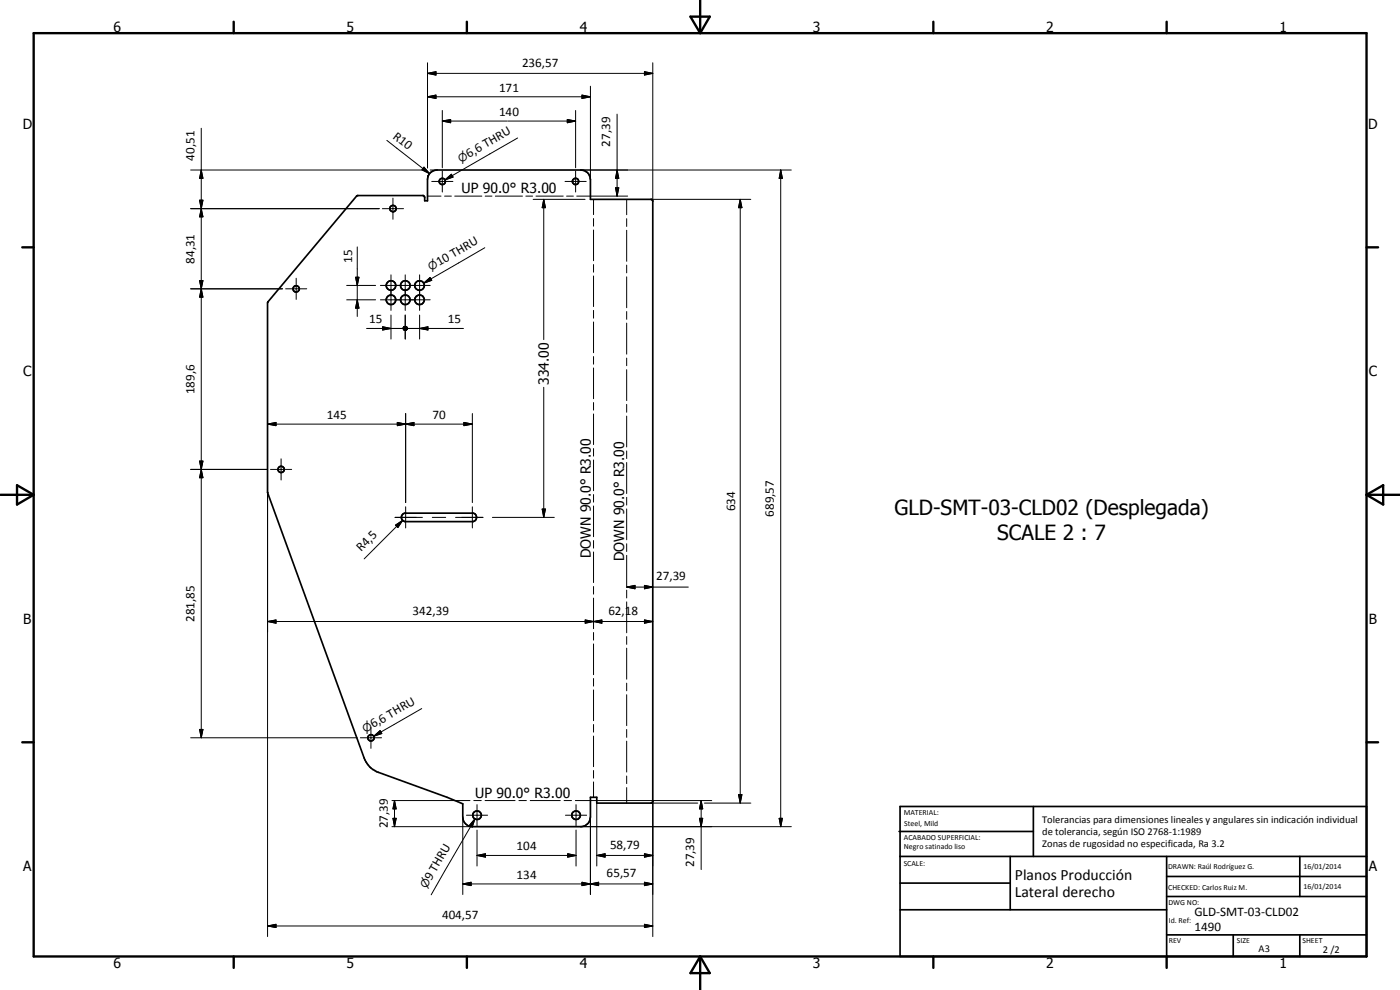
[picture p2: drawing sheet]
<svg xmlns="http://www.w3.org/2000/svg" width="420mm" height="297mm" viewBox="0 0 420 297" stroke-linecap="round" stroke-linejoin="round" font-family="sans-serif">
<g fill="none" stroke="#000" stroke-width=".51">
<path d="M107 58.8l.3-.1h19.8l.4 .5v1h.8v-6.4a2.88 2.88 0 0 1 2.9-2.8h43.1a2.87 2.87 0 0 1 2.9 2.8v6h18.3l.4 .6v180l-.5 .6h-16.3v-1.8h-1.9v6a2.88 2.88 0 0 1-2.9 2.8h-32.5a2.88 2.88 0 0 1-2.9-2.8v-4l-4.7-2-20.6-7.5a7 7 0 0 1-4.3-4.2l-29-79.8v-56.9zM120.8 154.3l.7-.3h20.5a1.3 1.3 0 0 1 1 1.2 1.3 1.3 0 0 1-1 1.3h-20.5a1.3 1.3 0 0 1-.7-2.2zM269.8 249.5h40.3M270.1 242h140v45h-140zM270.1 257h140M303.2 257v16M310.1 242v15M350.1 257v30M390.1 257v12M270.1 265h33.1M270.1 273h80M350.1 269h60"/>
<path d="M350.1 263h60M350.1 280.5h60M370.1 280.5v6.5M390.1 280.5v6.5"/>
<circle cx="132.7" cy="54.4" r=".93"/>
<circle cx="172.7" cy="54.5" r=".93"/>
<circle cx="118" cy="62.6" r=".95"/>
<circle cx="88.9" cy="86.7" r=".95"/>
<circle cx="117.3" cy="90" r="1.42"/>
<circle cx="117.3" cy="85.7" r="1.42"/>
<circle cx="121.6" cy="90" r="1.43"/>
<circle cx="121.6" cy="85.7" r="1.42"/>
<circle cx="125.9" cy="90" r="1.44"/>
<circle cx="125.9" cy="85.7" r="1.43"/>
<circle cx="84.4" cy="140.8" r=".95"/>
<circle cx="111.3" cy="221.4" r=".96"/>
<circle cx="143.2" cy="244.6" r="1.3"/>
<circle cx="172.9" cy="244.6" r="1.29"/>
</g>
<g fill="none" stroke="#000" stroke-width=".3">
<path d="M128.3 18.8v31.6M195.9 18.8v41.6M60.4 38.5v182.9M128.3 29l2.5-.5v1zM128.3 22l2.5-.5v1zM128.3 29h48.9M128.3 22h67.6M132.7 36.3l2.5-.4v.9zM132.7 33.1v17.2M132.7 36.3h19.5M152.4 36.3h20.4M170.3 35.9l2.5 .4-2.5 .5z"/>
<path d="M172.8 33.1v17.2M174.7 28.5l2.5 .5-2.5 .5zM177.2 25.9v27.9M185.2 34.2v24.6M193.4 21.5l2.5 .5-2.5 .5zM57.2 51h69.5M60.4 51l.5 2.5h-1zM116.1 42.1l12.8 10M117.9 59.4v6.4M127.2 50.2l1.7 1.9-2.3-1.1zM128.3 58.8h4.1M128.3 52.7v1.1"/>
<path d="M129.1 51h2.1M129.6 54.4h6.3M132.7 51.3v6.3M133.4 58.8h2.1M133.6 54l1.9-1.7 .5 .8zM136.5 58.8h8.1M145.6 58.8h2M148.7 58.8h8.1M155.4 41.4l-21.8 12.6M157.8 58.8h2M160 59.8h15.6M160.9 58.8h8.1"/>
<path d="M163.2 59.8l.5 2.5h-1zM163.2 59.8v42.1M169.6 54.4h6.3M170 58.8h2.1M172.8 51.3v6.3M173.1 58.8h15.3M174.3 51h63.2M178.1 59.8v4.6M184.7 56.3h1l-.5 2.5zM185.2 51l.5 2.5h-1zM188.1 59.8v4.6M195.4 59.8h29.9"/>
<path d="M222.2 59.8l.5 2.5h-1.1zM222.2 59.8v181.2M234.3 51l.5 2.5h-1zM234.3 51v197M57.2 62.6h56.6M59.9 60.1h1l-.5 2.5zM60.4 62.6l.5 2.5h-1zM107.2 74.1v20.9M114.8 62.6h6.3M145.5 74.3l-18.3 10.7M178.1 65.6v2.3M178.1 69v9.2"/>
<path d="M178.1 79.4v2.3M188.1 65.6v2.3M188.1 69.1v9.3M188.1 79.5v2.4M57.2 86.7h27.6M59.9 84.2h1l-.5 2.5zM60.4 86.7l.5 2.5h-1zM85.7 86.7h6.4M88.9 83.5v6.3M104 85.6h8.7M104 90h8.7M106.7 83.2h1l-.5 2.4z"/>
<path d="M107.2 90l.5 2.5h-1zM110 98.6h29.1M114.2 85.6h14.9M114.2 90h14.9M114.8 98l2.5 .6-2.5 .4zM117.3 82.5v10.6M117.3 94.5v7.2M121 98.6l.1 .2zM121 98.6l.2 .4zM121 98.6l.4 .5zM121 98.6l.6 .5zM121 98.6l.8 .5z"/>
<path d="M121 98.6l1 .5h-.2zM121 98.6l1.1 .3-.1 .2zM121 98.6l1.2 .2-.1 .1zM121 98.6h1.2v.2zM121 98.6l1.2-.2v.2zM121 98.6l1.2-.3v.1zM121 98.6l1.1-.5 .1 .2zM121 98.6l1-.6 .1 .1zM121 98.6l1-.6zM121 98.4l1.2 .2h-1.2zM121 98.6h1.2l-1.1 .2zM121.1 98.3l1.1 .3-1.2-.2z"/>
<path d="M121.1 98.8l1.1-.2-1 .3zM121.1 98.3l-.1 .3zM121.1 98.2l.1-.2-.2 .6zM121.1 98.2l-.1 .4zM121.2 98.1l.1-.1 .9 .6zM121.2 98.1l1 .5-1.1-.3zM121.2 98.9l1-.3-.9 .5zM121.2 98h.2l-.4 .6zM121.3 98l.9 .6zM121.3 99.1l.9-.5-.7 .5zM121.4 98l.2-.1-.6 .7zM121.5 97.9l.7 .7z"/>
<path d="M121.5 99.1l.7-.5zM121.6 97.9h.2l-.8 .7zM121.6 82.5v10.6M121.6 94.5v7.2M121.7 97.9l.5 .7zM121.9 98l.3 .6zM122 98l.2 .6zM122.1 98.2l.1 .4zM122.2 98.6l-.5 .5zM122.2 98.6l-.3 .5zM122.2 98.6l-.2 .4zM122.2 98.6l-.1 .2z"/>
<path d="M122.2 98.6v.1zM125.9 98.6l2.5-.6v1zM125.9 82.5v10.6M125.9 94.5v7.2M127.2 85l1.9-1.7 .5 .8zM178.1 82.8v9.2M178.1 93.1v2.4M178.1 96.6v9.2M188.1 83.1v9.2M188.1 93.5v2.3M188.1 96.9v9.4M163.2 116.2v39"/>
<path d="M178.1 107v2.3M178.1 110.4v9.2M188.1 107.4v2.3M188.1 110.9v9.3M59.9 138.3h1l-.5 2.5zM59.9 138.3l1 5h-1l1-5zM80.3 127.3l2.5-.6v1zM80.3 127.3h61.5M84.4 137.7v6.3M119.2 126.7l2.5 .6-2.5 .4zM121.7 127.3l2.5-.6v1zM121.7 124.1v26.7"/>
<path d="M139.2 126.7l2.6 .6-2.6 .4zM141.8 124.1v26.7M178.1 120.8v2.3M178.1 124.2v9.2M178.1 134.6v2.3M178.1 138v9.2M188.1 121.3v2.4M188.1 124.8v9.3M188.1 135.3v2.3M188.1 138.8v9.3M57.2 140.8h23.1M60.4 140.8l.5 2.5h-1z"/>
<path d="M80.3 147.7v133.3M81.2 140.8h6.3M118.6 155.2h8.2M118.7 157.6l2.2-1.5-1.5 2.2zM120.9 156.1l-11.6 11.6M121.7 152.1v6.3M129.7 155.2h4.1M136.7 155.2h8.2M141.8 152.1v6.3M147.8 155.2h18.6M162.7 152.7h1l-.5 2.5zM178.1 148.4v2.3"/>
<path d="M178.1 151.8v9.2M188.1 149.2v2.4M188.1 152.7v9.3M178.1 162.2v2.3M178.1 165.6v9.2M178.1 176v2.3M178.1 179.5v9.1M188.1 176.1l2.5-.5v1.1zM188.1 163.2v2.3M188.1 166.6v9.3M188.1 177.1v2.3M188.1 176.1h18.5"/>
<path d="M193.4 175.6l2.5 .5-2.5 .6zM80.3 186.5l2.5-.5v1zM80.3 186.5h115.6M175.6 186l2.5 .5-2.5 .5zM178.1 186.5l2.5-.5v1zM178.1 189.8v2.3M178.1 193.2v9.2M188.1 180.6v9.3M188.1 191v2.3M188.1 194.5v9.3M193.4 186l2.5 .5-2.5 .5zM59.9 218.9h1l-.5 2.5z"/>
<path d="M111.3 218.2v6.3M126.6 212.6l-14.4 8.3M178.1 203.6v2.3M178.1 207v9.2M178.1 217.4v2.3M188.1 205v2.3M188.1 208.4v9.3M188.1 218.9v2.3M57.2 221.4h50M108.2 221.4h6.3M112.2 220.9l1.9-1.7 .5 .9zM178.1 220.9v9.1"/>
<path d="M178.1 231.2v2.3M178.1 234.6v4.6M188.1 222.4v9.2M188.1 232.8v2.3M188.1 236.3v4.7M221.6 238.4h1.1l-.5 2.6zM117.6 240.2h23.4M117.6 248h24.2M117.9 245.5h1l-.5 2.5zM118.4 240.2l.5 2.5h-1zM118.4 240.2v7.8M138.9 245.2v23.2"/>
<path d="M140 244.6h6.3M142.2 240.2h2.2M142.5 245.7l-.8 2.4-.8-.5zM142.5 245.7l-13.1 22.8M143.2 256.7l2.5-.5v1zM143.2 256.7h29.7M143.2 241.4v6.4M143.2 249v10.8M145.6 240.2h9M155.7 240.2h2.3M159.1 240.2h9M169.3 240.2h2.2"/>
<path d="M169.7 244.6h6.4M170.4 256.2l2.5 .5-2.5 .5zM172.7 240.2h40.9M172.9 241.4v6.4M172.9 249v10.8M174.3 248h63.2M177.2 245.2v23.2M179.1 256.7l2.5-.5v1zM179.1 256.7h16.8M179.1 241v18.8M193.4 256.2l2.5 .5-2.5 .5zM195.4 241h14"/>
<path d="M195.9 240.4v40.6M209.9 245.5h1l-.5 2.5zM210.4 240.2l.5 2.5h-1zM210.4 240.2v20.7M211.4 241h13.9M233.8 245.5h1l-.5 2.5zM80.3 277.8l2.5-.5v1zM80.3 277.8h115.6M138.9 265.2l2.5-.5v1zM138.9 265.2h57M174.7 264.7l2.5 .5-2.5 .5zM177.2 265.2l2.5-.5v1z"/>
<path d="M193.4 277.3l2.5 .5-2.5 .5zM193.4 264.7l2.5 .5-2.5 .5z"/>
</g>
<g fill="none" stroke="#000" stroke-width=".71">
<path d="M10.1 9.9h400v277.1h-400zM70.1 6.5v3.4M140.1 6.5v3.4M207.2 5h5.8l-2.9 4.9zM210.1 0v9.9M280.1 6.5v3.4M350.1 6.5v3.4M6.7 74.2h3.4M410.1 74.2h3.5M.1 148.5h10M5.1 145.6l5 2.9-5 2.9zM410.1 148.5h10"/>
<path d="M410.1 148.5l5-2.9v5.8zM6.7 222.7h3.4M410.1 222.7h3.5M70.1 287v3.4M140.1 287v3.4M210.1 287v10M210.1 287l2.9 5h-5.8zM280.1 287v3.4M350.1 287v3.4"/>
</g>
<g fill="#000">
<path d="M128.3 29l2.5-.5v1zM128.3 22l2.5-.5v1zM132.7 36.3l2.5-.4v.9zM170.3 35.9l2.5 .4-2.5 .5zM174.7 28.5l2.5 .5-2.5 .5zM193.4 21.5l2.5 .5-2.5 .5zM60.4 51l.5 2.5h-1zM127.2 50.2l1.7 1.9-2.3-1.1zM133.6 54l1.9-1.7 .5 .8zM184.7 56.3h1l-.5 2.5zM185.2 51l.5 2.5h-1zM234.3 51l.5 2.5h-1z"/>
<path d="M59.9 60.1h1l-.5 2.5zM60.4 62.6l.5 2.5h-1zM163.2 59.8l.5 2.5h-1zM222.2 59.8l.5 2.5h-1.1zM59.9 84.2h1l-.5 2.5zM60.4 86.7l.5 2.5h-1zM106.7 83.2h1l-.5 2.4zM107.2 90l.5 2.5h-1zM114.8 98l2.5 .6-2.5 .4zM121 98.6l.1 .2zM121 98.6l.2 .4zM121 98.6l.4 .5z"/>
<path d="M121 98.6l.6 .5zM121 98.6l.8 .5zM121 98.6l1 .5h-.2zM121 98.6l1.1 .3-.1 .2zM121 98.6l1.2 .2-.1 .1zM121 98.6h1.2v.2zM121 98.6l1.2-.2v.2zM121 98.6l1.2-.3v.1zM121 98.6l1.1-.5 .1 .2zM121 98.6l1-.6 .1 .1zM121 98.6l1-.6zM121.6 97.9h.2l-.8 .7z"/>
<path d="M121.4 98l.2-.1-.6 .7zM121.2 98h.2l-.4 .6zM121.1 98.2l.1-.2-.2 .6zM121.1 98.2l-.1 .4zM121.1 98.3l-.1 .3zM122.1 98.2l.1 .4zM122 98l.2 .6zM121.9 98l.3 .6zM121.7 97.9l.5 .7zM121.5 97.9l.7 .7zM121.3 98l.9 .6zM121.2 98.1l.1-.1 .9 .6z"/>
<path d="M121.2 98.1l1 .5-1.1-.3zM121.1 98.3l1.1 .3-1.2-.2zM121 98.4l1.2 .2h-1.2zM121 98.6h1.2l-1.1 .2zM121.1 98.8l1.1-.2-1 .3zM121.2 98.9l1-.3-.9 .5zM121.3 99.1l.9-.5-.7 .5zM121.5 99.1l.7-.5zM122.2 98.6l-.5 .5zM122.2 98.6l-.3 .5zM122.2 98.6l-.2 .4zM122.2 98.6l-.1 .2z"/>
<path d="M122.2 98.6v.1zM125.9 98.6l2.5-.6v1zM127.2 85l1.9-1.7 .5 .8zM59.9 138.3h1l-.5 2.5zM80.3 127.3l2.5-.6v1zM119.2 126.7l2.5 .6-2.5 .4zM121.7 127.3l2.5-.6v1zM139.2 126.7l2.6 .6-2.6 .4zM60.4 140.8l.5 2.5h-1zM118.7 157.6l2.2-1.5-1.5 2.2zM162.7 152.7h1l-.5 2.5zM188.1 176.1l2.5-.5v1.1z"/>
<path d="M193.4 175.6l2.5 .5-2.5 .6zM80.3 186.5l2.5-.5v1zM175.6 186l2.5 .5-2.5 .5zM178.1 186.5l2.5-.5v1zM193.4 186l2.5 .5-2.5 .5zM59.9 218.9h1l-.5 2.5zM112.2 220.9l1.9-1.7 .5 .9zM221.6 238.4h1.1l-.5 2.6zM117.9 245.5h1l-.5 2.5zM118.4 240.2l.5 2.5h-1zM142.5 245.7l-.8 2.4-.8-.5zM143.2 256.7l2.5-.5v1z"/>
<path d="M170.4 256.2l2.5 .5-2.5 .5zM179.1 256.7l2.5-.5v1zM193.4 256.2l2.5 .5-2.5 .5zM209.9 245.5h1l-.5 2.5zM210.4 240.2l.5 2.5h-1zM233.8 245.5h1l-.5 2.5zM80.3 277.8l2.5-.5v1zM138.9 265.2l2.5-.5v1zM174.7 264.7l2.5 .5-2.5 .5zM177.2 265.2l2.5-.5v1zM193.4 277.3l2.5 .5-2.5 .5zM193.4 264.7l2.5 .5-2.5 .5z"/>
</g>
<g font-size="6.3">
<text x="268.5" y="154.5">GLD-SMT-03-CLD02 (Desplegada)</text>
<text x="299.3" y="162.1">SCALE 2 : 7</text>
</g>
<g font-size="4.7">
<text x="304.6" y="263.9">Planos Producción</text>
<text x="304.6" y="269.3">Lateral derecho</text>
</g>
<g font-size="4.2">
<text x="34" y="9.6">6</text>
<text x="104" y="9.6">5</text>
<text x="174" y="9.6">4</text>
<text x="244" y="9.6">3</text>
<text x="314" y="9.6">2</text>
<text x="384" y="9.6">1</text>
<text x="6.8" y="38.7">D</text>
<text x="410.6" y="38.7">D</text>
<text x="138.5" y="58">UP 90.0° R3.00</text>
<text x="7" y="112.9">C</text>
<text x="410.8" y="112.9">C</text>
<text x="164.7" y="115.5" transform="rotate(-90 164.7 115.5)">334.00</text>
<text x="177.3" y="167.4" transform="rotate(-90 177.3 167.4)">DOWN 90.0° R3.00</text>
<text x="187.3" y="168.3" transform="rotate(-90 187.3 168.3)">DOWN 90.0° R3.00</text>
<text x="7" y="187.1">B</text>
<text x="410.8" y="187.1">B</text>
<text x="142.6" y="239.4">UP 90.0° R3.00</text>
<text x="7" y="261.4">A</text>
<text x="410.8" y="261.4">A</text>
<text x="34" y="290.4">6</text>
<text x="104" y="290.4">5</text>
<text x="174" y="290.4">4</text>
<text x="244" y="290.4">3</text>
<text x="314" y="290.4">2</text>
<text x="384" y="290.4">1</text>
</g>
<g font-size="3.9">
<text x="156.7" y="20">236,57</text>
<text x="149.8" y="27.5">171</text>
<text x="149.8" y="34.8">140</text>
<text x="117.7" y="41.4" transform="rotate(38 117.7 41.4)">R10</text>
<text x="140.7" y="47.4" transform="rotate(-30 140.7 47.4)">6,6 THRU</text>
<text x="183.2" y="44" transform="rotate(-90 183.2 44)">27,39</text>
<text x="58.4" y="48.2" transform="rotate(-90 58.4 48.2)">40,51</text>
<text x="58.4" y="79.2" transform="rotate(-90 58.4 79.2)">84,31</text>
<text x="105.7" y="78.8" transform="rotate(-90 105.7 78.8)">15</text>
<text x="131.8" y="79.8" transform="rotate(-30 131.8 79.8)">10 THRU</text>
<text x="110.8" y="97">15</text>
<text x="134.4" y="97">15</text>
<text x="58.4" y="118.3" transform="rotate(-90 58.4 118.3)">189,6</text>
<text x="98.1" y="125.7">145</text>
<text x="129.8" y="125.7">70</text>
<text x="220.6" y="153.4" transform="rotate(-90 220.6 153.4)">634</text>
<text x="232.2" y="155" transform="rotate(-90 232.2 155)">689,57</text>
<text x="108.4" y="165.7" transform="rotate(-45 108.4 165.7)">R4,5</text>
<text x="196.9" y="174.1">27,39</text>
<text x="123.8" y="184.4">342,39</text>
<text x="182.6" y="184.4">62,18</text>
<text x="58.4" y="186.6" transform="rotate(-90 58.4 186.6)">281,85</text>
<text x="112" y="218.6" transform="rotate(-30 112 218.6)">6,6 THRU</text>
<text x="116.4" y="248.6" transform="rotate(-90 116.4 248.6)">27,39</text>
<text x="155.1" y="255.1">104</text>
<text x="183.1" y="254.6">58,79</text>
<text x="155.1" y="263.7">134</text>
<text x="182.1" y="263.1">65,57</text>
<text x="208.4" y="260.1" transform="rotate(-90 208.4 260.1)">27,39</text>
<text x="129.4" y="264.3" transform="rotate(-60 129.4 264.3)">9 THRU</text>
<text x="132.7" y="275.7">404,57</text>
<text x="358.5" y="275">GLD-SMT-03-CLD02</text>
<text x="358.5" y="279.4">1490</text>
</g>
<g font-size="3.3">
<text x="138.3" y="48.8" transform="rotate(-30 138.3 48.8)">n</text>
<text x="129.3" y="81.2" transform="rotate(-30 129.3 81.2)">n</text>
<text x="109.5" y="220" transform="rotate(-30 109.5 220)">n</text>
<text x="128" y="266.7" transform="rotate(-60 128 266.7)">n</text>
</g>
<g font-size="3.1">
<text x="312.7" y="246.8">Tolerancias para dimensiones lineales y angulares sin indicación individual</text>
<text x="312.7" y="250.4">de tolerancia, según ISO 2768-1:1989</text>
<text x="312.7" y="254">Zonas de rugosidad no especificada, Ra 3.2</text>
<text x="377.7" y="285.6">A3</text>
<text x="397" y="285.9">2 /2</text>
</g>
<g font-size="2.4">
<text x="271.2" y="244.4">MATERIAL:</text>
<text x="271.3" y="252">ACABADO SUPERFICIAL:</text>
<text x="271.4" y="247.9">Steel, Mild</text>
<text x="271.3" y="254.6">Negro satinado liso</text>
<text x="271.2" y="259.7">SCALE:</text>
<text x="350.6" y="260.8">DRAWN: Raúl Rodríguez G.</text>
<text x="391.2" y="260.6">16/01/2014</text>
<text x="350.6" y="267">CHECKED: Carlos Ruiz M.</text>
<text x="391.2" y="266.7">16/01/2014</text>
<text x="350.6" y="271.4">DWG NO:</text>
<text x="350.8" y="276.9">Id. Ref:</text>
<text x="350.8" y="282.8">REV</text>
<text x="371.2" y="282.9">SIZE</text>
<text x="390.9" y="282.9">SHEET</text>
</g>
</svg>
